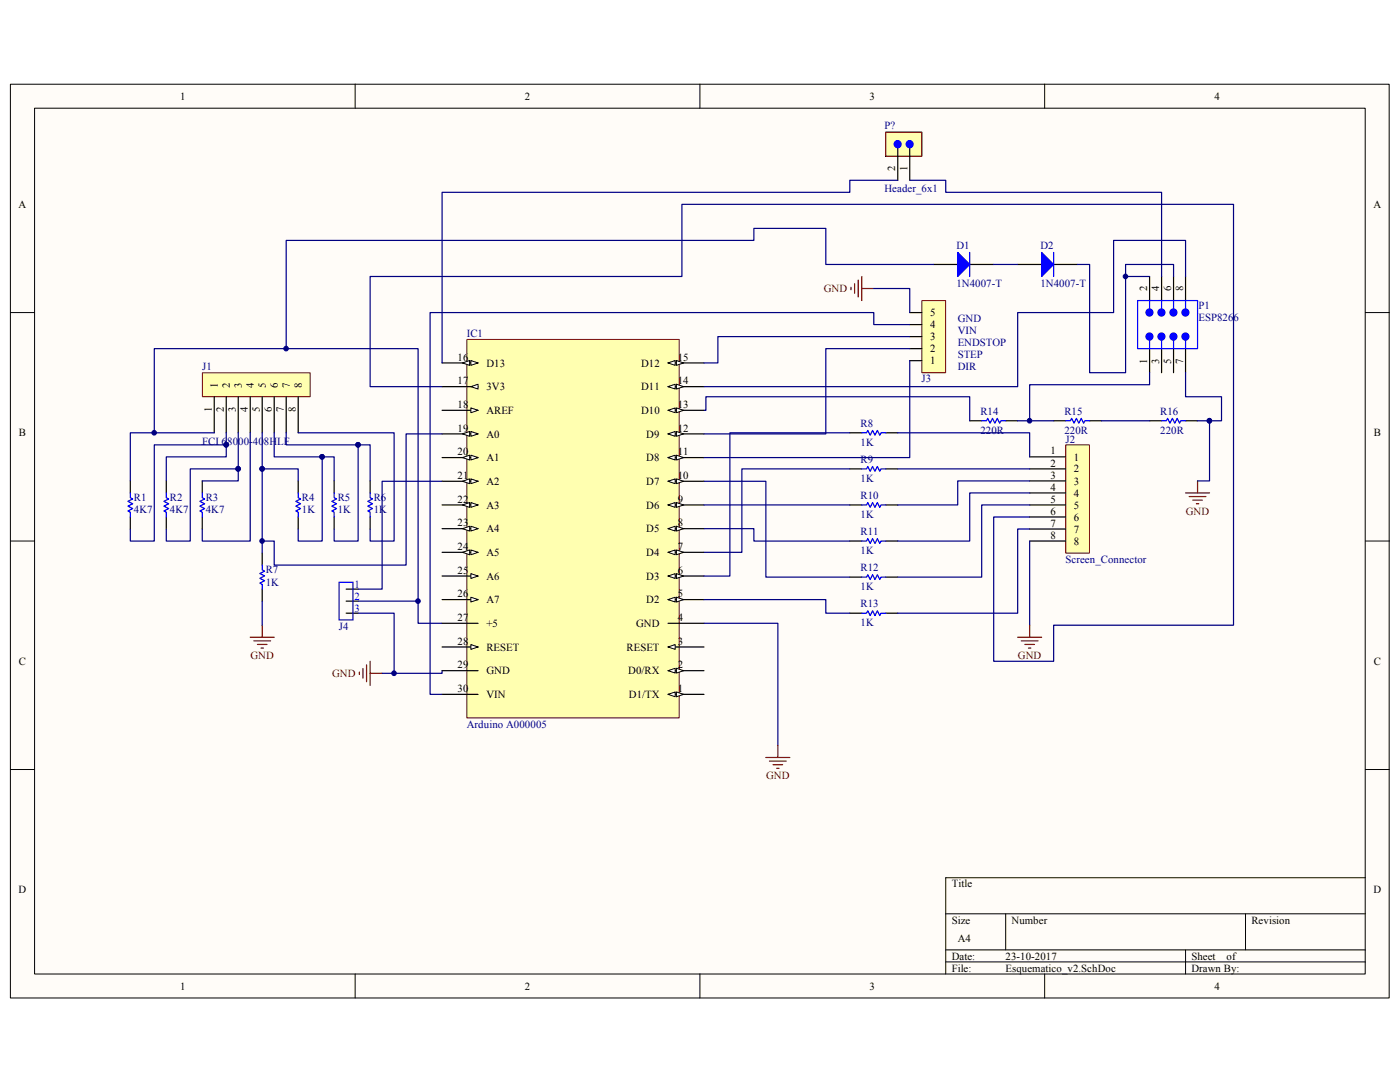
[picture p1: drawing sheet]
<svg xmlns="http://www.w3.org/2000/svg" width="279mm" height="216mm" viewBox="0 0 279 216" stroke-linecap="round" stroke-linejoin="round" font-family="sans-serif">
<path d="M2.1 16.8h275.1v182.3h-275.1z" fill="#fffcf8"/>
<path d="M2.1 16.8h275.1v182.3h-275.1z" fill="none" stroke="#000" stroke-width=".2"/>
<path d="M6.9 21.6h265.6v172.8h-265.6z" fill="#fffcf8"/>
<g fill="none" stroke="#000" stroke-width=".2">
<path d="M70.9 16.8v4.8M139.7 16.8v4.8M208.5 16.8v4.8M6.9 21.6h265.6v172.8h-265.6zM2.1 62.4h4.8M272.5 62.4h4.8M2.1 108h4.8M272.5 108h4.8M2.1 153.5h4.8M272.5 153.5h4.8M272.5 175.1h-83.8v19.2M70.9 194.3v4.8"/>
<path d="M139.7 194.3v4.8M188.7 182.3h83.8M188.7 189.5h83.8M188.7 191.9h83.8M200.7 182.3v7.2M208.5 194.3v4.8M236.6 189.5v4.8M248.6 182.3v7.2"/>
</g>
<path d="M93.2 67.8h42.4v75.5h-42.4z" fill="#ffffb0"/>
<path d="M93.2 67.7h42.4v75.6h-42.4z" fill="none" stroke="#800000" stroke-width=".2"/>
<path d="M133.3 133.8h7.2" fill="none" stroke="#000" stroke-width=".24"/>
<g fill="#fffcf8" stroke="#000" stroke-width=".2">
<path d="M133.3 133.8l1.4-.5v1z"/>
<path d="M135 133.3l1.4 .5-1.4 .5z"/>
</g>
<path d="M133.3 129.1h7.2" fill="none" stroke="#000" stroke-width=".24"/>
<path d="M133.3 129.1l1.4-.5v1z" fill="#fffcf8" stroke="#000" stroke-width=".2"/>
<path d="M133.3 119.6h7.2M133.3 124.4h7.2" fill="none" stroke="#000" stroke-width=".24"/>
<g fill="#fffcf8" stroke="#000" stroke-width=".2">
<path d="M133.3 119.6l1.4-.4v.9z"/>
<path d="M135 119.2l1.4 .4-1.4 .5z"/>
</g>
<path d="M133.3 114.9h7.2" fill="none" stroke="#000" stroke-width=".24"/>
<g fill="#fffcf8" stroke="#000" stroke-width=".2">
<path d="M133.3 114.9l1.4-.4v.9z"/>
<path d="M135 114.5l1.4 .4-1.4 .5z"/>
</g>
<path d="M133.3 110.2h7.2" fill="none" stroke="#000" stroke-width=".24"/>
<g fill="#fffcf8" stroke="#000" stroke-width=".2">
<path d="M133.3 110.2l1.4-.5v1z"/>
<path d="M135 109.7l1.4 .5-1.4 .5z"/>
</g>
<path d="M133.3 105.5h7.2" fill="none" stroke="#000" stroke-width=".24"/>
<g fill="#fffcf8" stroke="#000" stroke-width=".2">
<path d="M133.3 105.5l1.4-.5v1z"/>
<path d="M135 105l1.4 .5-1.4 .5z"/>
</g>
<path d="M133.3 100.8h7.2" fill="none" stroke="#000" stroke-width=".24"/>
<g fill="#fffcf8" stroke="#000" stroke-width=".2">
<path d="M133.3 100.8l1.4-.5v.9z"/>
<path d="M135 100.3l1.4 .5-1.4 .4z"/>
</g>
<path d="M133.3 96h7.2" fill="none" stroke="#000" stroke-width=".24"/>
<g fill="#fffcf8" stroke="#000" stroke-width=".2">
<path d="M133.3 96l1.4-.4v.9z"/>
<path d="M135 95.6l1.4 .4-1.4 .5z"/>
</g>
<path d="M133.3 91.3h7.2" fill="none" stroke="#000" stroke-width=".24"/>
<g fill="#fffcf8" stroke="#000" stroke-width=".2">
<path d="M133.3 91.3l1.4-.5v1z"/>
<path d="M135 90.8l1.4 .5-1.4 .5z"/>
</g>
<path d="M133.3 86.6h7.2" fill="none" stroke="#000" stroke-width=".24"/>
<g fill="#fffcf8" stroke="#000" stroke-width=".2">
<path d="M133.3 86.6l1.4-.5v1z"/>
<path d="M135 86.1l1.4 .5-1.4 .5z"/>
</g>
<path d="M133.3 81.9h7.2" fill="none" stroke="#000" stroke-width=".24"/>
<g fill="#fffcf8" stroke="#000" stroke-width=".2">
<path d="M133.3 81.9l1.4-.5v1z"/>
<path d="M135 81.4l1.4 .5-1.4 .5z"/>
</g>
<path d="M133.3 77.1h7.2" fill="none" stroke="#000" stroke-width=".24"/>
<g fill="#fffcf8" stroke="#000" stroke-width=".2">
<path d="M133.3 77.1l1.4-.4v.9z"/>
<path d="M135 76.7l1.4 .4-1.4 .5z"/>
</g>
<path d="M88.2 72.4h7.2" fill="none" stroke="#000" stroke-width=".24"/>
<g fill="#fffcf8" stroke="#000" stroke-width=".2">
<path d="M94 71.9l1.4 .5-1.4 .5z"/>
<path d="M92.3 72.4l1.4-.5v1z"/>
</g>
<path d="M88.2 77.1h7.2" fill="none" stroke="#000" stroke-width=".24"/>
<path d="M94 77.1l1.4-.4v.9z" fill="#fffcf8" stroke="#000" stroke-width=".2"/>
<path d="M88.2 81.9h7.2" fill="none" stroke="#000" stroke-width=".24"/>
<path d="M94 81.4l1.4 .5-1.4 .5z" fill="#fffcf8" stroke="#000" stroke-width=".2"/>
<path d="M88.2 86.6h7.2" fill="none" stroke="#000" stroke-width=".24"/>
<g fill="#fffcf8" stroke="#000" stroke-width=".2">
<path d="M94 86.1l1.4 .5-1.4 .5z"/>
<path d="M92.3 86.6l1.4-.5v1z"/>
</g>
<path d="M88.2 91.3h7.2" fill="none" stroke="#000" stroke-width=".24"/>
<g fill="#fffcf8" stroke="#000" stroke-width=".2">
<path d="M94 90.8l1.4 .5-1.4 .5z"/>
<path d="M92.3 91.3l1.4-.5v1z"/>
</g>
<path d="M88.2 96h7.2" fill="none" stroke="#000" stroke-width=".24"/>
<g fill="#fffcf8" stroke="#000" stroke-width=".2">
<path d="M94 95.6l1.4 .4-1.4 .5z"/>
<path d="M92.3 96l1.4-.4v.9z"/>
</g>
<path d="M88.2 100.8h7.2" fill="none" stroke="#000" stroke-width=".24"/>
<g fill="#fffcf8" stroke="#000" stroke-width=".2">
<path d="M94 100.3l1.4 .5-1.4 .4z"/>
<path d="M92.3 100.8l1.4-.5v.9z"/>
</g>
<path d="M88.2 105.5h7.2" fill="none" stroke="#000" stroke-width=".24"/>
<g fill="#fffcf8" stroke="#000" stroke-width=".2">
<path d="M94 105l1.4 .5-1.4 .5z"/>
<path d="M92.3 105.5l1.4-.5v1z"/>
</g>
<path d="M88.2 110.2h7.2" fill="none" stroke="#000" stroke-width=".24"/>
<g fill="#fffcf8" stroke="#000" stroke-width=".2">
<path d="M94 109.7l1.4 .5-1.4 .5z"/>
<path d="M92.3 110.2l1.4-.5v1z"/>
</g>
<path d="M88.2 114.9h7.2" fill="none" stroke="#000" stroke-width=".24"/>
<path d="M94 114.5l1.4 .4-1.4 .5z" fill="#fffcf8" stroke="#000" stroke-width=".2"/>
<path d="M88.2 119.6h7.2" fill="none" stroke="#000" stroke-width=".24"/>
<path d="M94 119.2l1.4 .4-1.4 .5z" fill="#fffcf8" stroke="#000" stroke-width=".2"/>
<path d="M88.2 124.4h7.2M88.2 133.8h7.2M88.2 129.1h7.2" fill="none" stroke="#000" stroke-width=".24"/>
<path d="M94 128.6l1.4 .5-1.4 .5z" fill="#fffcf8" stroke="#000" stroke-width=".2"/>
<path d="M133.3 72.4h7.2M88.2 138.6h7.2" fill="none" stroke="#000" stroke-width=".24"/>
<g fill="#fffcf8" stroke="#000" stroke-width=".2">
<path d="M133.3 72.4l1.4-.5v1z"/>
<path d="M135 71.9l1.4 .5-1.4 .5z"/>
</g>
<path d="M133.3 138.6h7.2" fill="none" stroke="#000" stroke-width=".24"/>
<g fill="#fffcf8" stroke="#000" stroke-width=".2">
<path d="M133.3 138.6l1.4-.5v.9z"/>
<path d="M135 138.1l1.4 .5-1.4 .4z"/>
</g>
<path d="M40.4 74.4h21.5v4.8h-21.5z" fill="#ffffb0"/>
<path d="M40.4 74.4h21.5v4.8h-21.5z" fill="none" stroke="#800000" stroke-width=".2"/>
<g fill="none" stroke="#000" stroke-width=".24">
<path d="M42.8 79.2v7.2M45.2 79.2v7.2M47.5 79.2v7.2M49.9 79.2v7.2M52.3 79.2v7.2M54.7 79.2v7.2M57.1 79.2v7.2M59.5 79.2v7.2M26 96v2.4M33.2 96v2.4M40.4 96v2.4M59.5 96v2.4"/>
<path d="M66.7 96v2.4M73.9 96v2.4M26 103.2v2.4M33.2 103.2v2.4M40.4 103.2v2.4M52.3 110.4v2.4M52.3 117.6v2.4M59.5 103.2v2.4M66.7 103.2v2.4M73.9 103.2v2.4"/>
</g>
<path d="M26 98.4v.9l.5 .3-1 .4 1 .5-1 .5 1 .5-1 .5 .5 .2v1M33.2 98.4v.9l.5 .3-1 .4 1 .5-1 .5 1 .5-1 .5 .5 .2v1M40.4 98.4v.9l.4 .3-.9 .4 .9 .5-.9 .5 .9 .5-.9 .5 .5 .2v1M59.5 98.4v.9l.5 .3-1 .4 1 .5-1 .5 1 .5-1 .5 .5 .2v1M66.7 98.4v.9l.5 .3-1 .4 1 .5-1 .5 1 .5-1 .5 .5 .2v1M73.9 98.4v.9l.4 .3-.9 .4 .9 .5-.9 .5 .9 .5-.9 .5 .5 .2v1M52.3 112.8v.9l.5 .3-.9 .4 .9 .5-.9 .5 .9 .5-.9 .5 .4 .2v1" fill="none" stroke="#00f" stroke-width=".24"/>
<g fill="none" stroke="#000080" stroke-width=".24">
<path d="M30.8 86.4v-16.8h52.6v54.8h4.8M42.8 86.4h-16.8v9.6M45.2 86.4v2.4h-14.4v19.2h-4.8v-2.4M45.2 88.8v2.4h-12v4.8M47.5 86.4v7.2h-9.5v14.4h-4.8v-2.4M47.5 93.6v2.4h-7.1M49.9 86.4v21.6h-9.5v-2.4M52.3 86.4v7.2h7.2v2.4M52.3 93.6v16.8M54.7 86.4v4.8h9.6v16.8h-4.8v-2.4M57.1 86.4v2.4h14.4v19.2h-4.8v-2.4M59.5 86.4h19.2v21.6h-4.8v-2.4"/>
<path d="M64.3 91.2h2.4v4.8M71.5 88.8h2.4v7.2M88.2 86.6h-7.2v26.2h-26.3v-4.8h-2.4M52.3 120v4.8M88.2 133.8v.6h-11.9"/>
</g>
<g fill="#000080" stroke="#000080" stroke-width=".2">
<circle cx="45.1" cy="88.8" r=".46"/>
<circle cx="47.5" cy="93.5" r=".46"/>
<circle cx="52.3" cy="93.5" r=".46"/>
<circle cx="64.3" cy="91.2" r=".46"/>
<circle cx="71.4" cy="88.8" r=".46"/>
<circle cx="52.3" cy="107.9" r=".46"/>
<circle cx="30.8" cy="86.4" r=".46"/>
</g>
<path d="M49.9 127.2h4.8M50.7 127.9h3.3M51.4 128.6h1.9M52.1 129.3h.5M52.3 124.8v2.4M71.7 134.1v.5M72.4 133.4v1.9M73.2 132.7v3.3M73.9 132v4.7M73.9 134.4h2.4" fill="none" stroke="#800000" stroke-width=".24"/>
<path d="M212.7 88.8h4.7v21.6h-4.7z" fill="#ffffb0"/>
<path d="M212.7 88.8h4.7v21.6h-4.7z" fill="none" stroke="#800000" stroke-width=".2"/>
<g fill="none" stroke="#000" stroke-width=".24">
<path d="M169.6 93.6h2.4M169.6 86.4h2.4M176.8 93.6h2.4M176.8 86.4h2.4M205.5 91.2h7.2M205.5 93.6h7.2M205.5 96h7.2M205.5 98.4h7.2M169.6 100.8h2.4M169.6 108h2.4M169.6 115.2h2.4M176.8 100.8h2.4"/>
<path d="M176.8 108h2.4M176.8 115.2h2.4M205.5 100.8h7.2M205.5 103.2h7.2M205.5 105.6h7.2M205.5 108h7.2M169.6 122.4h2.4M176.8 122.4h2.4"/>
</g>
<path d="M172 86.4h.9l.3-.5 .5 .9 .4-.9 .5 .9 .5-.9 .5 .9 .2-.4h1M172 93.6h.9l.3-.5 .5 .9 .4-.9 .5 .9 .5-.9 .5 .9 .2-.4h1M172 100.8h.9l.3-.5 .5 .9 .4-.9 .5 .9 .5-.9 .5 .9 .2-.4h1M172 108h.9l.3-.5 .5 .9 .4-.9 .5 .9 .5-.9 .5 .9 .2-.4h1M172 115.2h.9l.3-.5 .5 .9 .4-.9 .5 .9 .5-.9 .5 .9 .2-.4h1M172 122.4h.9l.3-.5 .5 .9 .4-.9 .5 .9 .5-.9 .5 .9 .2-.4h1" fill="none" stroke="#00f" stroke-width=".24"/>
<g fill="none" stroke="#000080" stroke-width=".24">
<path d="M140.5 96h12.3v19.2h16.8M169.6 86.4h-23.9v28.5h-5.2M169.6 93.6h-21.5v16.6h-7.6M179.2 86.4h26.3v4.8M179.2 93.6h26.3M205.5 96h-14.4v4.8h-11.9M205.5 98.4h-12v9.6h-14.3M140.5 105.5h10v2.5h19.1M140.5 119.6h24.3v2.8h4.8M140.5 100.8h29.1M205.5 100.8h-9.6v14.4h-16.7M205.5 105.6h-2.4v16.8h-23.9"/>
<path d="M205.5 108v16.8"/>
</g>
<path d="M203.1 127.2h4.8M203.8 127.9h3.4M204.5 128.6h1.9M205.3 129.3h.4M205.5 124.8v2.4" fill="none" stroke="#800000" stroke-width=".24"/>
<path d="M184 60h4.7v14.4h-4.7z" fill="#ffffb0"/>
<path d="M184 60h4.7v14.4h-4.7z" fill="none" stroke="#800000" stroke-width=".2"/>
<g fill="none" stroke="#000" stroke-width=".24">
<path d="M176.8 26.4h7.2v4.8h-7.2zM179.2 31.2v4.8M181.6 31.2v4.8M186.3 52.8h4.8M193.5 52.8h4.8M203.1 52.8h4.8M210.3 52.8h4.8M229.4 55.2v4.8M231.8 55.2v4.8M234.2 55.2v4.8M236.6 55.2v4.8M181.6 72h2.4"/>
<path d="M181.6 69.6h2.4M181.6 67.2h2.4M181.6 64.8h2.4M181.6 62.4h2.4M229.4 69.6v4.8M231.8 69.6v4.8M234.2 69.6v4.8M236.6 69.6v4.8M193.5 84h2.4M200.7 84h2.4M210.3 84h2.4M217.5 84h2.4"/>
<path d="M229.4 84h2.4M236.6 84h2.4M69.1 117.6h2.4M69.1 120h2.4M69.1 122.4h2.4"/>
</g>
<g fill="none" stroke="#000080" stroke-width=".24">
<path d="M174.4 57.6h7.2v4.8M186.3 52.8h-21.5v-7.2h-14.3v2.4h-93.4v21.6M198.3 52.8h4.8M215.1 52.8h2.4v21.6h7.1v-21.6h9.6v2.4M224.6 55.2h4.8M236.6 55.2v-7.2h-14.4v14.4h-19.1v14.7h-62.6M88.2 77.1h-14.3v-21.9h62.2v-14.4h110.1v84h-35.9v7.2h-12v-28.8h7.2M181.6 67.2h-38.3v5.2h-2.8M181.6 72v19.3h-41.1M181.6 69.6h-16.8v17h-24.3M181.6 64.8h-7.2v-2.4h-88.6v76.2h2.4M229.4 74.4v2.4h-23.9v7.2"/>
<path d="M236.6 74.4v4.8h7.2v4.8h-2.4M88.2 96h-11.9v21.6h-4.8M140.5 81.9h.4v-2.7h52.6v4.8M203.1 84h7.2M219.9 84h9.5M239 84h2.4v12h-2.4M71.5 120h11.9M71.5 122.4h7.2v12M140.5 124.4h14.7v24.3"/>
</g>
<g fill="none" stroke="#800000" stroke-width=".24">
<path d="M169.8 57.3v.5M170.6 56.6v1.9M171.3 55.9v3.4M172 55.2v4.8M172 57.6h2.4M236.6 98.4h4.8M237.3 99.1h3.4M238 99.8h2M239 96v2.4M238.8 100.5h.4M152.8 151.1h4.8M153.6 151.9h3.3"/>
<path d="M154.3 152.6h1.9M155 153.3h.5M155.2 148.7v2.4"/>
</g>
<g fill="#00f" stroke="#00f" stroke-width=".24">
<path d="M191.1 50.4l2.4 2.4-2.4 2.4z"/>
<path d="M207.9 50.4l2.4 2.4-2.4 2.4z"/>
<circle cx="231.8" cy="67.2" r=".7"/>
<circle cx="231.8" cy="62.4" r=".7"/>
<circle cx="229.4" cy="67.2" r=".7"/>
<circle cx="229.4" cy="62.4" r=".7"/>
<circle cx="236.6" cy="67.2" r=".7"/>
<circle cx="236.6" cy="62.4" r=".7"/>
<circle cx="234.2" cy="67.2" r=".7"/>
<circle cx="234.2" cy="62.4" r=".7"/>
</g>
<g fill="none" stroke="#00f" stroke-width=".24">
<path d="M193.5 50.4v4.8M210.3 50.4v4.8M227 60h12v9.6h-12zM229.4 60v1.6M231.8 60v1.6M234.2 60v1.6M236.6 60v1.6M229.4 67.9v1.7M231.8 67.9v1.7M234.2 67.9v1.7M236.6 67.9v1.7M195.9 84h1l.2-.5 .5 .9 .5-.9 .5 .9 .4-.9 .5 .9 .2-.4h1"/>
<path d="M212.7 84h.9l.3-.5 .4 .9 .5-.9 .5 .9 .5-.9 .5 .9 .2-.4h1M231.8 84h1l.2-.5 .5 .9 .5-.9 .4 .9 .5-.9 .5 .9 .2-.4h1M67.7 116.2h2.7v7.5h-2.7z"/>
</g>
<g fill="#000080" stroke="#000080" stroke-width=".2">
<circle cx="241.4" cy="84" r=".46"/>
<circle cx="205.5" cy="84" r=".46"/>
<circle cx="83.4" cy="119.9" r=".46"/>
<circle cx="78.6" cy="134.3" r=".46"/>
<circle cx="57.1" cy="69.6" r=".46"/>
<circle cx="224.6" cy="55.2" r=".46"/>
</g>
<path d="M176.8 26.5h7.1v4.7h-7.1z" fill="#ffffb0"/>
<path d="M176.8 26.4h7.1v4.8h-7.1z" fill="none" stroke="#800000" stroke-width=".2"/>
<path d="M179.2 29.5v1.7M181.6 29.5v1.7" fill="none" stroke="#000" stroke-width=".24"/>
<g fill="#00f" stroke="#00f" stroke-width=".24">
<circle cx="179.1" cy="28.8" r=".7"/>
<circle cx="181.5" cy="28.8" r=".7"/>
</g>
<path d="M179.2 36h-9.6v2.4h-81.4v34M181.6 36h7.1v2.4h43.1v16.8" fill="none" stroke="#000080" stroke-width=".24"/>
<g font-size="2.2">
<text x="35.9" y="19.9">1</text>
<text x="104.7" y="19.9">2</text>
<text x="173.5" y="19.9">3</text>
<text x="242.3" y="19.9">4</text>
<text x="178.7" y="34.2" transform="rotate(-90 178.7 34.2)">2</text>
<text x="181.1" y="34.2" transform="rotate(-90 181.1 34.2)">1</text>
<text x="3.7" y="41.5">A</text>
<text x="274.1" y="41.5">A</text>
<text x="228.9" y="58" transform="rotate(-90 228.9 58)">2</text>
<text x="231.3" y="58" transform="rotate(-90 231.3 58)">4</text>
<text x="233.7" y="58" transform="rotate(-90 233.7 58)">6</text>
<text x="236.1" y="58" transform="rotate(-90 236.1 58)">8</text>
<text x="185.6" y="65.5">4</text>
<text x="185.6" y="63.1">5</text>
<text x="91.3" y="72">16</text>
<text x="135.2" y="72">15</text>
<text x="185.6" y="70.3">2</text>
<text x="185.6" y="67.9">3</text>
<text x="43.5" y="77.5" transform="rotate(-90 43.5 77.5)">1</text>
<text x="45.9" y="77.5" transform="rotate(-90 45.9 77.5)">2</text>
<text x="48.3" y="77.5" transform="rotate(-90 48.3 77.5)">3</text>
<text x="50.7" y="77.5" transform="rotate(-90 50.7 77.5)">4</text>
<text x="53" y="77.5" transform="rotate(-90 53 77.5)">5</text>
<text x="55.5" y="77.5" transform="rotate(-90 55.5 77.5)">6</text>
<text x="57.8" y="77.5" transform="rotate(-90 57.8 77.5)">7</text>
<text x="60.2" y="77.5" transform="rotate(-90 60.2 77.5)">8</text>
<text x="91.3" y="76.7">17</text>
<text x="97.1" y="73.2">D13</text>
<text x="97.1" y="77.9">3V3</text>
<text x="127.9" y="77.9">D11</text>
<text x="127.9" y="73.2">D12</text>
<text x="135.2" y="76.7">14</text>
<text x="185.6" y="72.7">1</text>
<text x="228.9" y="72.6" transform="rotate(-90 228.9 72.6)">1</text>
<text x="231.3" y="72.6" transform="rotate(-90 231.3 72.6)">3</text>
<text x="233.7" y="72.6" transform="rotate(-90 233.7 72.6)">5</text>
<text x="236.1" y="72.6" transform="rotate(-90 236.1 72.6)">7</text>
<text x="42.3" y="82.2" transform="rotate(-90 42.3 82.2)">1</text>
<text x="44.7" y="82.2" transform="rotate(-90 44.7 82.2)">2</text>
<text x="47.1" y="82.2" transform="rotate(-90 47.1 82.2)">3</text>
<text x="49.5" y="82.2" transform="rotate(-90 49.5 82.2)">4</text>
<text x="51.9" y="82.2" transform="rotate(-90 51.9 82.2)">5</text>
<text x="54.3" y="82.2" transform="rotate(-90 54.3 82.2)">6</text>
<text x="56.6" y="82.2" transform="rotate(-90 56.6 82.2)">7</text>
<text x="59.1" y="82.2" transform="rotate(-90 59.1 82.2)">8</text>
<text x="91.3" y="81.4">18</text>
<text x="97.1" y="82.6">AREF</text>
<text x="127.9" y="82.6">D10</text>
<text x="135.2" y="81.4">13</text>
<text x="3.8" y="87.1">B</text>
<text x="91.3" y="86.1">19</text>
<text x="97.1" y="87.3">A0</text>
<text x="129" y="87.3">D9</text>
<text x="135.2" y="86.1">12</text>
<text x="274.2" y="87.1">B</text>
<text x="91.3" y="90.8">20</text>
<text x="91.3" y="95.6">21</text>
<text x="97.1" y="92">A1</text>
<text x="129" y="92">D8</text>
<text x="135.2" y="95.6">10</text>
<text x="135.2" y="90.8">11</text>
<text x="209.7" y="90.7">1</text>
<text x="209.7" y="93.1">2</text>
<text x="209.7" y="95.5">3</text>
<text x="214.3" y="91.9">1</text>
<text x="214.3" y="94.3">2</text>
<text x="91.3" y="100.3">22</text>
<text x="97.1" y="96.8">A2</text>
<text x="97.1" y="101.5">A3</text>
<text x="129" y="101.5">D6</text>
<text x="129" y="96.8">D7</text>
<text x="135.2" y="100.3">9</text>
<text x="209.7" y="97.9">4</text>
<text x="209.7" y="100.3">5</text>
<text x="214.3" y="96.7">3</text>
<text x="214.3" y="99.1">4</text>
<text x="214.3" y="101.5">5</text>
<text x="91.3" y="105">23</text>
<text x="97.1" y="106.2">A4</text>
<text x="129" y="106.2">D5</text>
<text x="135.2" y="105">8</text>
<text x="209.7" y="102.7">6</text>
<text x="209.7" y="105.1">7</text>
<text x="209.7" y="107.5">8</text>
<text x="214.3" y="103.9">6</text>
<text x="214.3" y="106.3">7</text>
<text x="91.3" y="109.7">24</text>
<text x="97.1" y="111">A5</text>
<text x="129" y="111">D4</text>
<text x="135.2" y="109.7">7</text>
<text x="214.3" y="108.7">8</text>
<text x="91.3" y="114.5">25</text>
<text x="91.3" y="119.2">26</text>
<text x="97.1" y="115.7">A6</text>
<text x="129" y="115.7">D3</text>
<text x="135.2" y="119.2">5</text>
<text x="135.2" y="114.5">6</text>
<text x="91.3" y="123.9">27</text>
<text x="97.1" y="120.4">A7</text>
<text x="97.1" y="125.1">+5</text>
<text x="127" y="125.1">GND</text>
<text x="129" y="120.4">D2</text>
<text x="135.2" y="123.9">4</text>
<text x="91.3" y="128.7">28</text>
<text x="97.1" y="129.8">RESET</text>
<text x="125" y="129.8">RESET</text>
<text x="135.2" y="128.7">3</text>
<text x="3.8" y="132.7">C</text>
<text x="91.3" y="133.4">29</text>
<text x="97.1" y="134.5">GND</text>
<text x="125.4" y="134.5">D0/RX</text>
<text x="135.2" y="133.4">2</text>
<text x="274.2" y="132.7">C</text>
<text x="91.3" y="138.1">30</text>
<text x="97.1" y="139.3">VIN</text>
<text x="125.5" y="139.3">D1/TX</text>
<text x="135.2" y="138.1">1</text>
<text x="3.7" y="178.3">D</text>
<text x="189.9" y="177.1">Title</text>
<text x="274.1" y="178.3">D</text>
<text x="189.9" y="184.3">Size</text>
<text x="201.9" y="184.3">Number</text>
<text x="249.8" y="184.3">Revision</text>
<text x="189.9" y="191.5">Date:</text>
<text x="191.1" y="187.9">A4</text>
<text x="200.7" y="191.5">23-10-2017</text>
<text x="237.8" y="191.5">Sheet</text>
<text x="244.8" y="191.5">of</text>
<text x="35.9" y="197.5">1</text>
<text x="104.7" y="197.5">2</text>
<text x="173.5" y="197.5">3</text>
<text x="189.9" y="193.9">File:</text>
<text x="200.7" y="193.9">Esquematico_v2.SchDoc</text>
<text x="237.8" y="193.9">Drawn By:</text>
<text x="242.3" y="197.5">4</text>
</g>
<g font-size="2.2" fill="#000080">
<text x="176.5" y="25.7">P?</text>
<text x="176.5" y="38.4">Header_6x1</text>
<text x="190.9" y="49.7">D1</text>
<text x="207.6" y="49.7">D2</text>
<text x="190.9" y="57.4">1N4007-T</text>
<text x="207.6" y="57.4">1N4007-T</text>
<text x="191.1" y="64.3">GND</text>
<text x="239.2" y="61.7">P1</text>
<text x="239.2" y="64.1">ESP8266</text>
<text x="93.2" y="67.2">IC1</text>
<text x="191.1" y="66.7">VIN</text>
<text x="191.1" y="69.1">ENDSTOP</text>
<text x="191.1" y="71.5">STEP</text>
<text x="40.3" y="73.9">J1</text>
<text x="183.9" y="76.3">J3</text>
<text x="191.1" y="73.9">DIR</text>
<text x="195.7" y="82.8">R14</text>
<text x="212.4" y="82.8">R15</text>
<text x="231.6" y="82.8">R16</text>
<text x="40.3" y="88.8">FCI 68000-408HLF</text>
<text x="171.7" y="85.2">R8</text>
<text x="171.7" y="89">1K</text>
<text x="195.7" y="86.6">220R</text>
<text x="212.4" y="86.6">220R</text>
<text x="212.7" y="88.3">J2</text>
<text x="231.6" y="86.6">220R</text>
<text x="171.7" y="92.4">R9</text>
<text x="26.7" y="100">R1</text>
<text x="33.9" y="100">R2</text>
<text x="41.1" y="100">R3</text>
<text x="60.2" y="100">R4</text>
<text x="67.4" y="100">R5</text>
<text x="74.6" y="100">R6</text>
<text x="171.7" y="96.2">1K</text>
<text x="171.7" y="99.6">R10</text>
<text x="26.7" y="102.4">4K7</text>
<text x="33.9" y="102.4">4K7</text>
<text x="41.1" y="102.4">4K7</text>
<text x="60.2" y="102.4">1K</text>
<text x="67.4" y="102.4">1K</text>
<text x="74.6" y="102.4">1K</text>
<text x="171.7" y="103.4">1K</text>
<text x="171.7" y="106.8">R11</text>
<text x="171.7" y="110.6">1K</text>
<text x="171.7" y="114">R12</text>
<text x="212.7" y="112.3">Screen_Connector</text>
<text x="53" y="114.4">R7</text>
<text x="53" y="116.8">1K</text>
<text x="171.7" y="117.8">1K</text>
<text x="67.6" y="125.6">J4</text>
<text x="171.7" y="121.2">R13</text>
<text x="171.7" y="125">1K</text>
<text x="93.2" y="145.2">Arduino A000005</text>
</g>
<g font-size="2.2" fill="#800000">
<text x="164.4" y="58.3">GND</text>
<text x="236.6" y="102.7">GND</text>
<text x="50" y="131.5">GND</text>
<text x="203.2" y="131.5">GND</text>
<text x="66.3" y="135.1">GND</text>
<text x="152.9" y="155.5">GND</text>
</g>
<g font-size="2.2" fill="#00f">
<text x="70.7" y="117.3">1</text>
<text x="70.7" y="119.8">2</text>
<text x="70.7" y="122.1">3</text>
</g>
</svg>
